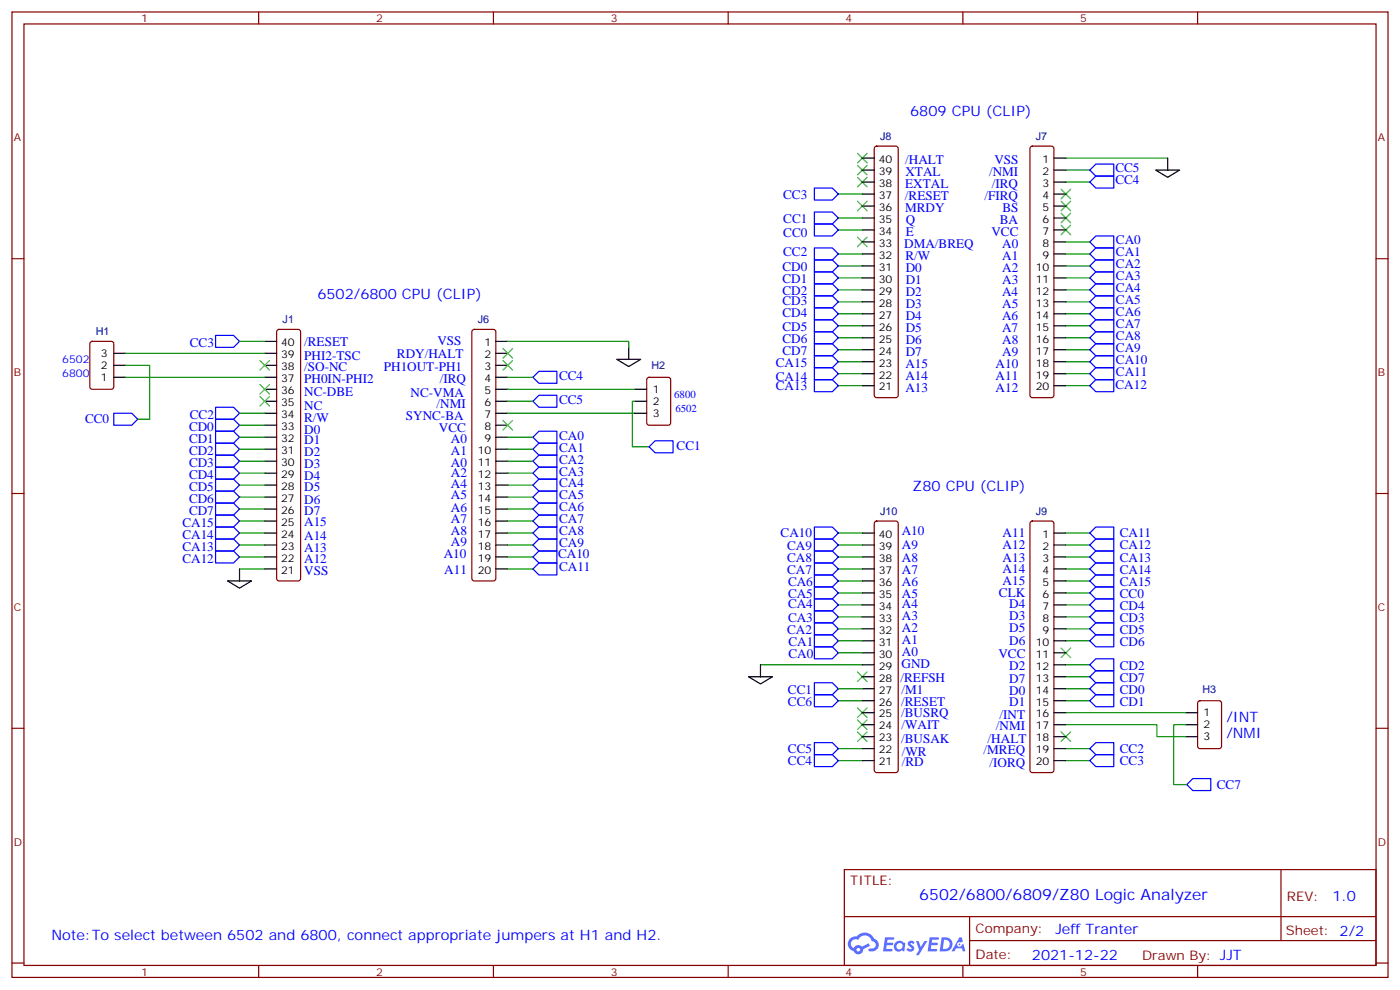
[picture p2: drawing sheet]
<svg xmlns="http://www.w3.org/2000/svg" width="412mm" height="292mm" viewBox="0 0 412 292" stroke-linecap="round" stroke-linejoin="round" font-family="sans-serif">
<g fill="none" stroke="#870000" stroke-width=".35">
<path d="M3.5 3.5h405.4v284.4h-405.4zM7.1 7.1h398.2v277.2h-398.2zM76.2 3.5v3.6M145.3 3.5v3.6M214.5 3.5v3.6M283.6 3.5v3.6M352.8 3.5v3.6M3.5 76.2h3.6M405.3 76.2h3.6M3.5 145.3h3.6M405.3 145.3h3.6M3.5 214.5h3.6"/>
<path d="M405.3 214.5h3.6M248.7 256.1h156.6v28.2h-156.6zM377.3 256.1v20.9M248.7 270h156.5M285.6 277h119.6M285.6 270v14.1M3.5 283.6h3.6M76.2 284.3v3.6M145.3 284.3v3.6M214.5 284.3v3.6M283.6 284.3v3.6M352.8 284.3v3.6"/>
<path d="M405.3 283.6h3.6"/>
</g>
<g fill="#5487ff">
<path d="M267.7 277.3a1.22 1.22 0 0 1 1.7 .3l-.4 .5a.47 .47 0 0 0-.3-.4 .47 .47 0 0 0-.5 .2l.1 .3a1.14 1.14 0 0 1 .8 1.7 1.14 1.14 0 0 1-1.9 0l-.2-.2 .5-.5 .7 .4a.29 .29 0 0 0 .3-.3 .29 .29 0 0 0-.2-.3 1.04 1.04 0 0 1-.6-1.7z"/>
<path d="M260.7 276h2.4l.3 .2-.2 .5-1.8 .1-.1 .8h1.5l.3 .4-.3 .4h-1.6l-.2 1.1h1.7l.2 .3-.2 .3-2.6 .1z"/>
<path d="M273.8 276h2.4l.3 .2-.1 .5-1.8 .1-.2 .8h1.6l.3 .4-.4 .4h-1.6l-.1 1.1h1.7l.2 .3-.2 .3-2.6 .1z"/>
<path d="M282.6 276.1h.7l.3 1.2-.6 .3a.69 .69 0 0 0-1 .3 .69 .69 0 0 0 .4 1 .69 .69 0 0 0 .9-.7l.5-.2 .6 2.2h-.8l-.2-.9h-1.8l-.5 .9h-.8z"/>
<path d="M269.8 277.1h.8l.6 1.8 1.1-1.8h.9l-2.6 4.2h-.8l.9-1.5z"/>
<path d="M277.4 276.1l-.6 4.1h1.3a2.11 2.11 0 0 0 2.5-2.1 2.11 2.11 0 0 0-2.5-2zM278.1 276.8a1.39 1.39 0 0 1 1.7 1.4 1.39 1.39 0 0 1-1.8 1.3h-.3z"/>
<path d="M263.7 277.7a1.54 1.54 0 0 0-.1 2.1 1.54 1.54 0 0 0 2.2 .2l.6 .2 .3-2.3-.2-.2-.4-.1a1.49 1.49 0 0 0-2.4 .1zM264 278.7a.94 .94 0 0 1 1.8 0 .94 .94 0 0 1-1.8 0z"/>
<path d="M250.4 276.4a2.18 2.18 0 0 0 1.1 3.7 1.44 1.44 0 0 0 1.6 1 1.44 1.44 0 0 0 1.2-1.5l2-1-.5-.8-1.9 1a1.47 1.47 0 0 0-2.4 .4 1.39 1.39 0 0 1-.7-1.9 1.39 1.39 0 0 1 2-.5 2.12 2.12 0 0 1 2.2-1.3 2.12 2.12 0 0 1 1.9 1.7 1.14 1.14 0 0 1 1.1 1.4 1.14 1.14 0 0 1-1.7 .8 .43 .43 0 0 0-.5 .3 .43 .43 0 0 0 .4 .5 1.98 1.98 0 0 0 2.5-1.2 1.98 1.98 0 0 0-1.2-2.5 3.1 3.1 0 0 0-5.3-.7l-.9 .1zM252.3 279.7a.55 .55 0 0 1 1.1 0 .55 .55 0 0 1-1.1 0z"/>
<circle cx="282.6" cy="278.1" r=".26"/>
</g>
<path d="M257.8 43.2l.4-.2h5.7l.5 .2 .2 .5v72.7l-.3 .5-.4 .2h-5.7l-.5-.2-.2-.5v-72.7zM303.6 43.2l.5-.2h5.6l.5 .2 .2 .5v72.7l-.2 .5-.5 .2h-5.6l-.5-.2-.2-.5v-72.7zM81.7 97.2l.5-.2h5.6l.5 .2 .2 .5v72.7l-.2 .5-.5 .2h-5.6l-.5-.2-.2-.5v-72.7zM139.2 97.2l.5-.2h5.6l.5 .2 .2 .5v72.7l-.2 .5-.5 .2h-5.6l-.5-.2-.2-.5v-72.7zM26.7 100.7l.5-.2h5.6l.7 .5v12.9l-.4 .7-5.9 .1-.7-.5v-13zM190.7 111.3l.5-.2h5.6l.7 .5 .1 12.9-.5 .7h-5.9l-.6-.4-.1-13zM257.8 153.7l.4-.2h5.7l.5 .2 .2 .5v72.6l-.3 .5-.4 .2h-5.7l-.5-.2-.2-.5v-72.6zM303.6 153.7l.5-.2h5.6l.5 .2 .2 .5v72.6l-.2 .5-.5 .2h-5.6l-.5-.2-.2-.5v-72.6zM353 206.6l.5-.2h5.6l.7 .4v13l-.4 .6-5.9 .1-.7-.5v-12.9z" fill="none" stroke="#870000" stroke-width=".35"/>
<g fill="none" stroke="#000" stroke-width=".35">
<path d="M254 57.2h3.5M254 53.6h3.5M254 50.1h3.5M254 46.6h3.5M310.4 57.2h3.6M310.4 53.6h3.6M310.4 50.1h3.6M310.4 46.6h3.6M340.4 50.1h7.1l-3.5 2.1zM344 46.6v3.5M254 78.3h3.5M254 74.8h3.5"/>
<path d="M254 71.3h3.5M254 67.7h3.5M254 64.2h3.5M254 60.7h3.5M310.4 78.3h3.6M310.4 74.8h3.6M310.4 71.3h3.6M310.4 67.7h3.6M310.4 64.2h3.6M310.4 60.7h3.6M254 99.5h3.5M254 96h3.5"/>
<path d="M254 92.4h3.5M254 88.9h3.5M254 85.4h3.5M254 81.8h3.5M310.4 99.5h3.6M310.4 96h3.6M310.4 92.4h3.6M310.4 88.9h3.6M310.4 85.4h3.6M310.4 81.8h3.6M33.5 104.1h3.5M33.5 107.6h3.5"/>
<path d="M33.5 111.1h3.5M78 100.5h3.5M78 104.1h3.5M78 107.6h3.5M78 111.1h3.5M78 114.7h3.5M78 118.2h3.5M146 100.5h3.6M146 104.1h3.6M146 107.6h3.6M146 111.1h3.6M146 114.7h3.6"/>
<path d="M146 118.2h3.6M181.7 105.8h7l-3.5 2.2zM185.2 102.3v3.5M187 114.7h3.5M187 118.2h3.5M254 113.6h3.5M254 110.1h3.5M254 106.5h3.5M254 103h3.5M310.4 113.6h3.6M310.4 110.1h3.6M310.4 106.5h3.6"/>
<path d="M310.4 103h3.6M78 121.7h3.5M78 125.2h3.5M78 128.8h3.5M78 132.3h3.5M78 135.8h3.5M78 139.3h3.5M146 121.7h3.6M146 125.2h3.6M146 128.8h3.6M146 132.3h3.6M146 135.8h3.6"/>
<path d="M146 139.3h3.6M187 121.7h3.5M78 142.9h3.5M78 146.4h3.5M78 149.9h3.5M78 153.5h3.5M78 157h3.5M146 142.9h3.6M146 146.4h3.6M146 149.9h3.6M146 153.5h3.6M146 157h3.6"/>
<path d="M254 157h3.5M310.4 157h3.6M67 171.1h7.1l-3.5 2.1zM70.6 167.6v3.5M78 160.5h3.5M78 164h3.5M78 167.6h3.5M146 160.5h3.6M146 164h3.6M146 167.6h3.6M254 160.5h3.5M254 164h3.5"/>
<path d="M254 167.6h3.5M254 178.2h3.5M254 174.6h3.5M254 171.1h3.5M310.4 160.5h3.6M310.4 164h3.6M310.4 167.6h3.6M310.4 178.2h3.6M310.4 174.6h3.6M310.4 171.1h3.6M220.5 199.3h7l-3.5 2.1zM224 195.8v3.5"/>
<path d="M254 199.3h3.5M254 195.8h3.5M254 192.3h3.5M254 188.7h3.5M254 185.2h3.5M254 181.7h3.5M310.4 199.3h3.6M310.4 195.8h3.6M310.4 192.3h3.6M310.4 188.7h3.6M310.4 185.2h3.6M310.4 181.7h3.6"/>
<path d="M254 217h3.5M254 213.4h3.5M254 209.9h3.5M254 206.4h3.5M254 202.8h3.5M310.4 217h3.6M310.4 213.4h3.6M310.4 209.9h3.6M310.4 206.4h3.6M310.4 202.8h3.6M349.2 217h3.6M349.2 213.4h3.6"/>
<path d="M349.2 209.9h3.6M254 224h3.5M254 220.5h3.5M310.4 224h3.6M310.4 220.5h3.6"/>
</g>
<g fill="none" stroke="#00f" stroke-width=".35">
<path d="M239.9 55.4h5.3l1.7 1.8-1.7 1.7h-5.3zM321 53.6l1.8-1.7h5.3v3.5h-5.3zM322.8 48.3h5.3v3.6h-5.3l-1.8-1.8zM239.9 73h5.3l1.7 1.8-1.7 1.8h-5.3zM239.9 62.4h5.3l1.7 1.8-1.7 1.8h-5.3zM239.9 66h5.3l1.7 1.7-1.7 1.8h-5.3zM239.9 76.6h5.3l1.7 1.7-1.7 1.8h-5.3zM321 78.3l1.8-1.7h5.3v3.5h-5.3zM321 71.3l1.8-1.8h5.3v3.5h-5.3zM322.8 73h5.3v3.6h-5.3l-1.8-1.8zM63.5 98.8h5.3l1.8 1.7-1.8 1.8h-5.3zM239.9 97.7h5.3l1.7 1.8-1.7 1.7h-5.3z"/>
<path d="M239.9 94.2h5.3l1.7 1.8-1.7 1.7h-5.3zM239.9 90.7h5.3l1.7 1.7-1.7 1.8h-5.3zM239.9 87.1h5.3l1.7 1.8-1.7 1.8h-5.3zM239.9 83.6h5.3l1.7 1.8-1.7 1.7h-5.3zM239.9 80.1h5.3l1.7 1.7-1.7 1.8h-5.3zM321 92.4l1.8-1.7h5.3v3.5h-5.3zM321 85.4l1.8-1.8h5.3v3.5h-5.3zM322.8 97.7h5.3v3.5h-5.3l-1.8-1.7zM322.8 94.2h5.3v3.5h-5.3l-1.8-1.7zM322.8 87.1h5.3v3.6h-5.3l-1.8-1.8zM322.8 80.1h5.3v3.5h-5.3l-1.8-1.8zM63.5 119.9h5.3l1.8 1.8-1.8 1.8h-5.3z"/>
<path d="M157 111.1l1.7-1.7h5.3v3.5h-5.3zM157 118.2l1.7-1.8h5.3v3.5h-5.3zM239.9 104.8h5.3l1.7 1.7-1.7 1.8h-5.3zM239.9 108.3h5.3l1.7 1.8-1.7 1.7h-5.3zM239.9 111.8h5.3l1.7 1.8-1.7 1.8h-5.3zM239.9 101.2h5.3l1.7 1.8-1.7 1.8h-5.3zM321 110.1l1.8-1.8h5.3v3.5h-5.3zM321 103l1.8-1.8h5.3v3.6h-5.3zM322.8 111.8h5.3v3.6h-5.3l-1.8-1.8zM322.8 104.8h5.3v3.5h-5.3l-1.8-1.8zM33.5 121.7h5.3l1.8 1.8-1.8 1.7h-5.3zM63.5 123.5h5.3l1.8 1.7-1.8 1.8h-5.3z"/>
<path d="M63.5 127h5.3l1.8 1.8-1.8 1.7h-5.3zM63.5 130.5h5.3l1.8 1.8-1.8 1.8h-5.3zM63.5 134.1h5.3l1.8 1.7-1.8 1.8h-5.3zM63.5 137.6h5.3l1.8 1.7-1.8 1.8h-5.3zM157 128.8l1.7-1.8h5.3v3.5h-5.3zM157 135.8l1.7-1.7h5.3v3.5h-5.3zM157 139.3l1.7-1.7h5.3v3.5h-5.3zM158.7 130.5h5.3v3.6h-5.3l-1.7-1.8zM191.2 131.6l1.8-1.8h5.3v3.5h-5.3zM63.5 141.1h5.3l1.8 1.8-1.8 1.7h-5.3zM63.5 144.6h5.3l1.8 1.8-1.8 1.8h-5.3zM63.5 148.2h5.3l1.8 1.7-1.8 1.8h-5.3z"/>
<path d="M63.5 158.8h5.3l1.8 1.7-1.8 1.8h-5.3zM63.5 155.2h5.3l1.8 1.8-1.8 1.8h-5.3zM63.5 151.7h5.3l1.8 1.8-1.8 1.7h-5.3zM157 142.9l1.7-1.8h5.3v3.5h-5.3zM157 146.4l1.7-1.8h5.3v3.6h-5.3zM157 149.9l1.7-1.7h5.3v3.5h-5.3zM157 153.5l1.7-1.8h5.3v3.5h-5.3zM157 157l1.7-1.8h5.3v3.6h-5.3zM239.9 158.8h5.3l1.7 1.7-1.7 1.8h-5.3zM239.9 155.2h5.3l1.7 1.8-1.7 1.8h-5.3zM322.8 155.2h5.3v3.6h-5.3l-1.8-1.8zM63.5 162.3h5.3l1.8 1.7-1.8 1.8h-5.3z"/>
<path d="M157 160.5l1.7-1.7h5.3v3.5h-5.3zM157 167.6l1.7-1.8h5.3v3.5h-5.3zM158.7 162.3h5.3v3.5h-5.3l-1.7-1.8zM239.9 179.9h5.3l1.7 1.8-1.7 1.7h-5.3zM239.9 169.3h5.3l1.7 1.8-1.7 1.8h-5.3zM239.9 162.3h5.3l1.7 1.7-1.7 1.8h-5.3zM239.9 172.9h5.3l1.7 1.7-1.7 1.8h-5.3zM239.9 165.8h5.3l1.7 1.8-1.7 1.7h-5.3zM239.9 176.4h5.3l1.7 1.8-1.7 1.7h-5.3zM321 178.2l1.8-1.8h5.3v3.5h-5.3zM321 171.1l1.8-1.8h5.3v3.6h-5.3zM321 160.5l1.8-1.7h5.3v3.5h-5.3z"/>
<path d="M322.8 172.9h5.3v3.5h-5.3l-1.8-1.8zM322.8 165.8h5.3v3.5h-5.3l-1.8-1.7zM322.8 162.3h5.3v3.5h-5.3l-1.8-1.8zM239.9 183.4h5.3l1.7 1.8-1.7 1.8h-5.3zM239.9 190.5h5.3l1.7 1.8-1.7 1.7h-5.3zM239.9 187h5.3l1.7 1.7-1.7 1.8h-5.3zM321 199.3l1.8-1.7h5.3v3.5h-5.3zM321 185.2l1.8-1.8h5.3v3.6h-5.3zM321 181.7l1.8-1.8h5.3v3.5h-5.3zM322.8 194h5.3v3.6h-5.3l-1.8-1.8zM322.8 187h5.3v3.5h-5.3l-1.8-1.8zM239.9 218.7h5.3l1.7 1.8-1.7 1.7h-5.3z"/>
<path d="M239.9 204.6h5.3l1.7 1.8-1.7 1.7h-5.3zM239.9 201.1h5.3l1.7 1.7-1.7 1.8h-5.3zM321 202.8l1.8-1.7h5.3v3.5h-5.3zM322.8 204.6h5.3v3.5h-5.3l-1.8-1.7zM239.9 222.2h5.3l1.7 1.8-1.7 1.8h-5.3zM321 220.5l1.8-1.8h5.3v3.5h-5.3zM321 224l1.8-1.8h5.3v3.6h-5.3zM349.6 231.1l1.8-1.8h5.3v3.5h-5.3z"/>
</g>
<g fill="none" stroke="#008700" stroke-width=".35">
<path d="M246.9 57.2h7.1M314 46.6h30M314 53.6h7M314 50.1h7M246.9 78.3h7.1M246.9 74.8h7.1M246.9 67.7h7.1M246.9 64.2h7.1M314 78.3h7M314 74.8h7M314 71.3h7M246.9 96h7.1"/>
<path d="M246.9 99.5h7.1M246.9 92.4h7.1M246.9 88.9h7.1M246.9 85.4h7.1M246.9 81.8h7.1M314 96h7M314 99.5h7M314 92.4h7M314 88.9h7M314 85.4h7M314 81.8h7M37 107.6h7.1v15.9h-3.5"/>
<path d="M37 104.1h41M37 111.1h41M70.6 100.5h7.4M149.6 111.1h7.4M149.6 100.5h35.6v1.8M149.6 114.7h37.4M149.6 118.2h7.4M187 118.2h-.7v13.4h4.9M246.9 103h7.1M246.9 106.5h7.1M246.9 110.1h7.1M246.9 113.6h7.1"/>
<path d="M314 103h7M314 106.5h7M314 110.1h7M314 113.6h7M70.6 121.7h7.4M70.6 125.2h7.4M70.6 128.8h7.4M70.6 132.3h7.4M70.6 135.8h7.4M70.6 139.3h7.4M149.6 121.7h37.4M149.6 128.8h7.4"/>
<path d="M149.6 132.3h7.4M149.6 135.8h7.4M149.6 139.3h7.4M70.6 157h7.4M70.6 142.9h7.4M70.6 146.4h7.4M70.6 149.9h7.4M70.6 153.5h7.4M149.6 157h7.4M149.6 142.9h7.4M149.6 146.4h7.4M149.6 149.9h7.4"/>
<path d="M149.6 153.5h7.4M246.9 157h7.1M314 157h7M70.6 167.6h7.4M70.6 160.5h7.4M70.6 164h7.4M149.6 167.6h7.4M149.6 160.5h7.4M149.6 164h7.4M246.9 178.2h7.1M246.9 174.6h7.1M246.9 171.1h7.1"/>
<path d="M246.9 167.6h7.1M246.9 160.5h7.1M246.9 164h7.1M314 178.2h7M314 174.6h7M314 171.1h7M314 167.6h7M314 160.5h7M314 164h7M224 195.8h30M246.9 188.7h7.1M246.9 185.2h7.1"/>
<path d="M246.9 181.7h7.1M246.9 192.3h7.1M314 199.3h7M314 195.8h7M314 188.7h7M314 185.2h7M314 181.7h7M246.9 206.4h7.1M246.9 202.8h7.1M314 213.4h26.8v3.6h8.4M314 206.4h7M314 202.8h7"/>
<path d="M314 209.9h35.2M349.2 213.4h-3.5v17.7h3.9M246.9 220.5h7.1M246.9 224h7.1M314 220.5h7M314 224h7"/>
</g>
<g fill="none" stroke="#3c3" stroke-width=".35">
<path d="M252.6 59.3l2.8 2.8M252.6 52.2l2.8 2.8M252.6 48.7l2.8 2.8M252.6 45.2l2.8 2.8M255.4 59.3l-2.8 2.8M255.4 52.2l-2.8 2.8M255.4 48.7l-2.8 2.8M255.4 45.2l-2.8 2.8M312.6 59.3l2.8 2.8M312.6 55.7l2.8 2.9M315.4 59.3l-2.8 2.8M315.4 55.7l-2.8 2.9"/>
<path d="M252.6 69.9l2.8 2.8M255.4 69.9l-2.8 2.8M312.6 66.3l2.8 2.8M312.6 62.8l2.8 2.8M315.4 66.3l-2.8 2.8M315.4 62.8l-2.8 2.8M76.6 116.8l2.8 2.8M76.6 106.2l2.8 2.8M76.6 113.2l2.8 2.9M79.4 116.8l-2.8 2.8M79.4 106.2l-2.8 2.8M79.4 113.2l-2.8 2.9"/>
<path d="M148.2 102.7l2.8 2.8M148.2 106.2l2.8 2.8M151 102.7l-2.8 2.8M151 106.2l-2.8 2.8M148.2 123.8l2.8 2.8M151 123.8l-2.8 2.8M252.6 197.9l2.8 2.8M255.4 197.9l-2.8 2.8M312.6 190.9l2.8 2.8M315.4 190.9l-2.8 2.8M252.6 215.5l2.8 2.9M252.6 212l2.8 2.8"/>
<path d="M252.6 208.5l2.8 2.8M255.4 215.5l-2.8 2.9M255.4 212l-2.8 2.8M255.4 208.5l-2.8 2.8M312.6 215.5l2.8 2.9M315.4 215.5l-2.8 2.9"/>
</g>
<text font-size="4.6" fill="#00f" x="270.8" y="265.1">6502/6800/6809/Z80 Logic Analyzer</text>
<g font-size="4.2" fill="#00f">
<text x="268.1" y="34.2">6809 CPU (CLIP)</text>
<text x="93.5" y="88.2">6502/6800 CPU (CLIP)</text>
<text x="268.8" y="144.6">Z80 CPU (CLIP)</text>
<text x="361.2" y="212.7">/INT</text>
<text x="361.2" y="217.3">/NMI</text>
<text x="392.5" y="265.4">1.0</text>
<text x="310.9" y="274.9">Jeff Tranter</text>
<text x="15.2" y="276.9">Note:To select between 6502 and 6800, connect appropriate jumpers at H1 and H2.</text>
<text x="304" y="282.7">2021-12-22</text>
</g>
<g font-size="3.9" fill="#00f">
<text x="266.6" y="48.3">/HALT</text>
<text x="266.7" y="51.9">XTAL</text>
<text x="291.3" y="51.9">/NMI</text>
<text x="292.9" y="48.3">VSS</text>
<text x="328.6" y="50.8">CC5</text>
<text x="230.7" y="58.6">CC3</text>
<text x="266.6" y="58.9">/RESET</text>
<text x="266.7" y="55.4">EXTAL</text>
<text x="290" y="58.9">/FIRQ</text>
<text x="292.1" y="55.4">/IRQ</text>
<text x="328.6" y="54.3">CC4</text>
<text x="230.7" y="65.6">CC1</text>
<text x="266.6" y="62.4">MRDY</text>
<text x="266.8" y="66">Q</text>
<text x="294.5" y="66">BA</text>
<text x="295.3" y="62.4">BS</text>
<text x="230.7" y="69.9">CC0</text>
<text x="266.9" y="69.5">E</text>
<text x="292" y="69.5">VCC</text>
<text x="328.7" y="72">CA0</text>
<text x="230.7" y="75.5">CC2</text>
<text x="266.4" y="73">DMA/BREQ</text>
<text x="266.7" y="76.6">R/W</text>
<text x="295.2" y="73">A0</text>
<text x="295.2" y="76.6">A1</text>
<text x="328.7" y="75.5">CA1</text>
<text x="230.5" y="83.3">CD1</text>
<text x="230.5" y="79.7">CD0</text>
<text x="266.8" y="80.1">D0</text>
<text x="266.8" y="83.6">D1</text>
<text x="295.2" y="80.1">A2</text>
<text x="295.2" y="83.6">A3</text>
<text x="328.7" y="82.5">CA3</text>
<text x="328.7" y="79">CA2</text>
<text x="230.5" y="90">CD3</text>
<text x="230.5" y="86.8">CD2</text>
<text x="266.8" y="87.1">D2</text>
<text x="295.2" y="87.1">A4</text>
<text x="328.7" y="89.6">CA5</text>
<text x="328.7" y="86.1">CA4</text>
<text x="230.5" y="93.5">CD4</text>
<text x="266.8" y="90.7">D3</text>
<text x="266.8" y="94.2">D4</text>
<text x="295.2" y="94.2">A6</text>
<text x="295.2" y="90.7">A5</text>
<text x="328.7" y="93.1">CA6</text>
<text x="89.6" y="102">/RESET</text>
<text x="128.8" y="101.6">VSS</text>
<text x="230.5" y="100.9">CD6</text>
<text x="230.5" y="97.4">CD5</text>
<text x="266.8" y="97.7">D5</text>
<text x="266.8" y="101.2">D6</text>
<text x="295.2" y="97.7">A7</text>
<text x="295.2" y="101.2">A8</text>
<text x="328.7" y="100.2">CA8</text>
<text x="328.7" y="96.7">CA7</text>
<text x="55.9" y="102.3">CC3</text>
<text x="89.6" y="106">PHI2-TSC</text>
<text x="116.9" y="105.5">RDY/HALT</text>
<text x="228.5" y="108">CA15</text>
<text x="230.5" y="104.4">CD7</text>
<text x="266.8" y="104.8">D7</text>
<text x="295.2" y="104.8">A9</text>
<text x="328.7" y="107.2">CA10</text>
<text x="328.7" y="103.7">CA9</text>
<text x="89.6" y="109.4">/SO-NC</text>
<text x="89.6" y="112.9">PH0IN-PHI2</text>
<text x="113.1" y="109.2">PH1OUT-PH1</text>
<text x="129.5" y="112.9">/IRQ</text>
<text x="164.7" y="111.8">CC4</text>
<text x="228.5" y="112.2">CA14</text>
<text x="266.7" y="108.3">A15</text>
<text x="266.7" y="111.8">A14</text>
<text x="293.3" y="108.3">A10</text>
<text x="293.3" y="111.8">A11</text>
<text x="328.7" y="110.8">CA11</text>
<text x="89.6" y="116.8">NC-DBE</text>
<text x="121" y="116.9">NC-VMA</text>
<text x="164.7" y="118.9">CC5</text>
<text x="228.5" y="115">CA13</text>
<text x="266.7" y="115.4">A13</text>
<text x="293.3" y="115.4">A12</text>
<text x="328.6" y="114.4">CA12</text>
<text x="25" y="124.5">CC0</text>
<text x="55.9" y="123.5">CC2</text>
<text x="89.6" y="120.7">NC</text>
<text x="89.6" y="124.4">R/W</text>
<text x="119.5" y="123.8">SYNC-BA</text>
<text x="128.6" y="120.3">/NMI</text>
<text x="55.7" y="127">CD0</text>
<text x="55.7" y="130.5">CD1</text>
<text x="89.6" y="127.9">D0</text>
<text x="89.6" y="130.9">D1</text>
<text x="129.3" y="127.4">VCC</text>
<text x="132.8" y="130.5">A0</text>
<text x="164.7" y="129.5">CA0</text>
<text x="55.7" y="134.1">CD2</text>
<text x="55.7" y="137.6">CD3</text>
<text x="89.6" y="134.4">D2</text>
<text x="89.6" y="137.8">D3</text>
<text x="132.8" y="134.1">A1</text>
<text x="132.8" y="137.6">A0</text>
<text x="164.7" y="133">CA1</text>
<text x="164.7" y="136.5">CA2</text>
<text x="199.3" y="132.6">CC1</text>
<text x="55.7" y="141.1">CD4</text>
<text x="89.6" y="141.3">D4</text>
<text x="132.8" y="140.6">A2</text>
<text x="132.8" y="143.8">A4</text>
<text x="164.7" y="140">CA3</text>
<text x="164.7" y="143.6">CA4</text>
<text x="55.7" y="144.6">CD5</text>
<text x="55.7" y="148.2">CD6</text>
<text x="89.6" y="144.5">D5</text>
<text x="89.6" y="148.5">D6</text>
<text x="132.8" y="147.1">A5</text>
<text x="164.7" y="147.1">CA5</text>
<text x="53.7" y="155.2">CA15</text>
<text x="55.7" y="151.7">CD7</text>
<text x="89.6" y="151.7">D7</text>
<text x="89.6" y="155">A15</text>
<text x="132.8" y="150.8">A6</text>
<text x="132.8" y="154.2">A7</text>
<text x="164.7" y="150.6">CA6</text>
<text x="164.7" y="154.2">CA7</text>
<text x="53.7" y="158.8">CA14</text>
<text x="89.6" y="159.1">A14</text>
<text x="132.8" y="157.5">A8</text>
<text x="132.8" y="160.7">A9</text>
<text x="164.7" y="157.7">CA8</text>
<text x="164.7" y="161.2">CA9</text>
<text x="229.9" y="158">CA10</text>
<text x="231.9" y="161.9">CA9</text>
<text x="265.6" y="157.7">A10</text>
<text x="265.7" y="161.6">A9</text>
<text x="295.3" y="158">A11</text>
<text x="295.3" y="161.6">A12</text>
<text x="329.8" y="158">CA11</text>
<text x="329.8" y="161.6">CA12</text>
<text x="53.7" y="165.8">CA12</text>
<text x="53.7" y="162.3">CA13</text>
<text x="89.6" y="162.5">A13</text>
<text x="89.6" y="165.8">A12</text>
<text x="130.7" y="164.2">A10</text>
<text x="164.4" y="164.4">CA10</text>
<text x="231.9" y="165.5">CA8</text>
<text x="265.7" y="165.5">A8</text>
<text x="295.3" y="165.5">A13</text>
<text x="329.8" y="165.5">CA13</text>
<text x="89.6" y="169.3">VSS</text>
<text x="130.9" y="169">A11</text>
<text x="164.7" y="168.3">CA11</text>
<text x="231.9" y="169">CA7</text>
<text x="232.1" y="172.5">CA6</text>
<text x="265.7" y="169">A7</text>
<text x="265.7" y="172.5">A6</text>
<text x="295.3" y="168.6">A14</text>
<text x="295.3" y="172.2">A15</text>
<text x="329.8" y="172.5">CA15</text>
<text x="329.8" y="169">CA14</text>
<text x="232.1" y="176">CA5</text>
<text x="232.1" y="179.2">CA4</text>
<text x="265.7" y="176">A5</text>
<text x="265.7" y="179.2">A4</text>
<text x="294.3" y="175.7">CLK</text>
<text x="297.3" y="179.2">D4</text>
<text x="329.8" y="179.6">CD4</text>
<text x="329.8" y="176">CC0</text>
<text x="232.1" y="183.1">CA3</text>
<text x="265.7" y="182.7">A3</text>
<text x="297.3" y="182.7">D3</text>
<text x="329.8" y="183.1">CD3</text>
<text x="231.9" y="186.6">CA2</text>
<text x="232.2" y="190.1">CA1</text>
<text x="265.7" y="186.3">A2</text>
<text x="265.7" y="189.8">A1</text>
<text x="297.3" y="186.3">D5</text>
<text x="297.3" y="190">D6</text>
<text x="329.8" y="190.1">CD6</text>
<text x="329.8" y="186.6">CD5</text>
<text x="232.2" y="193.7">CA0</text>
<text x="265.6" y="196.8">GND</text>
<text x="265.7" y="193.3">A0</text>
<text x="294.1" y="193.7">VCC</text>
<text x="297.3" y="197.3">D2</text>
<text x="329.8" y="197.2">CD2</text>
<text x="265.3" y="200.7">/REFSH</text>
<text x="297.3" y="201.1">D7</text>
<text x="329.8" y="200.7">CD7</text>
<text x="232.1" y="207.8">CC6</text>
<text x="232.1" y="204.3">CC1</text>
<text x="265.5" y="207.8">/RESET</text>
<text x="265.5" y="204.3">/M1</text>
<text x="297.3" y="204.6">D0</text>
<text x="297.3" y="208">D1</text>
<text x="329.8" y="207.8">CD1</text>
<text x="329.8" y="204.3">CD0</text>
<text x="265.5" y="211.3">/BUSRQ</text>
<text x="265.5" y="214.8">/WAIT</text>
<text x="293.4" y="215.1">/NMI</text>
<text x="294.4" y="211.7">/INT</text>
<text x="232.1" y="221.9">CC5</text>
<text x="265.4" y="218.7">/BUSAK</text>
<text x="290.9" y="218.7">/HALT</text>
<text x="329.8" y="221.9">CC2</text>
<text x="232.1" y="225.4">CC4</text>
<text x="265.6" y="222.6">/WR</text>
<text x="265.6" y="225.6">/RD</text>
<text x="289.7" y="222.1">/MREQ</text>
<text x="291.5" y="225.8">/IORQ</text>
<text x="329.8" y="225.4">CC3</text>
<text x="358.4" y="232.5">CC7</text>
</g>
<g font-size="3.9" fill="#800">
<text x="250.5" y="260.7">TITLE:</text>
<text x="379.1" y="265.4">REV:</text>
<text x="287.4" y="274.9">Company:</text>
<text x="378.7" y="275.5">Sheet: 2/2</text>
<text x="287.4" y="282.6">Date:</text>
<text x="336.4" y="282.7">Drawn By: JJT</text>
</g>
<g font-size="3.2" fill="#800">
<text x="41.6" y="6.5">1</text>
<text x="110.8" y="6.5">2</text>
<text x="179.9" y="6.5">3</text>
<text x="249.1" y="6.5">4</text>
<text x="318.2" y="6.5">5</text>
<text x="4.1" y="41.6">A</text>
<text x="405.9" y="41.6">A</text>
<text x="4.1" y="110.8">B</text>
<text x="405.9" y="110.8">B</text>
<text x="4.1" y="179.9">C</text>
<text x="405.9" y="179.9">C</text>
<text x="4.1" y="249.1">D</text>
<text x="405.9" y="249.1">D</text>
<text x="41.6" y="287.3">1</text>
<text x="110.8" y="287.3">2</text>
<text x="179.9" y="287.3">3</text>
<text x="249.1" y="287.3">4</text>
<text x="318.2" y="287.3">5</text>
</g>
<g font-size="3.2" fill="#000080">
<text x="259.3" y="41.3">J8</text>
<text x="305.2" y="41.3">J7</text>
<text x="83.3" y="95.2">J1</text>
<text x="140.8" y="95.2">J6</text>
<text x="28.2" y="98.8">H1</text>
<text x="191.9" y="108.7">H2</text>
<text x="259.3" y="151.7">J10</text>
<text x="305.2" y="151.7">J9</text>
<text x="354.2" y="204">H3</text>
</g>
<g font-size="3.2">
<text x="258.8" y="48">40</text>
<text x="307.1" y="48">1</text>
<text x="258.8" y="51.5">39</text>
<text x="307.1" y="51.5">2</text>
<text x="258.8" y="55">38</text>
<text x="258.8" y="58.6">37</text>
<text x="307.1" y="58.6">4</text>
<text x="307.1" y="55">3</text>
<text x="258.8" y="62.1">36</text>
<text x="258.8" y="65.6">35</text>
<text x="307.1" y="65.6">6</text>
<text x="307.1" y="62.1">5</text>
<text x="258.8" y="69.1">34</text>
<text x="307.1" y="69.1">7</text>
<text x="258.8" y="72.7">33</text>
<text x="258.8" y="76.2">32</text>
<text x="307.1" y="76.2">9</text>
<text x="307.1" y="72.7">8</text>
<text x="258.8" y="79.7">31</text>
<text x="258.8" y="83.3">30</text>
<text x="305.1" y="83.3">11</text>
<text x="305.1" y="79.7">10</text>
<text x="258.8" y="86.8">29</text>
<text x="305.1" y="86.8">12</text>
<text x="258.8" y="90.3">28</text>
<text x="258.8" y="93.8">27</text>
<text x="305.1" y="93.8">14</text>
<text x="305.1" y="90.3">13</text>
<text x="82.8" y="102">40</text>
<text x="142.7" y="102">1</text>
<text x="258.8" y="97.4">26</text>
<text x="258.8" y="100.9">25</text>
<text x="305.1" y="100.9">16</text>
<text x="305.1" y="97.4">15</text>
<text x="29.7" y="105.1">3</text>
<text x="82.8" y="105.5">39</text>
<text x="142.7" y="105.5">2</text>
<text x="258.8" y="104.4">24</text>
<text x="258.8" y="108">23</text>
<text x="305.1" y="108">18</text>
<text x="305.1" y="104.4">17</text>
<text x="29.7" y="112.2">1</text>
<text x="29.7" y="108.7">2</text>
<text x="82.8" y="109">38</text>
<text x="82.8" y="112.5">37</text>
<text x="142.7" y="112.5">4</text>
<text x="142.7" y="109">3</text>
<text x="258.8" y="111.5">22</text>
<text x="305.1" y="111.5">19</text>
<text x="82.8" y="116.1">36</text>
<text x="82.8" y="119.6">35</text>
<text x="142.7" y="119.6">6</text>
<text x="142.7" y="116.1">5</text>
<text x="192.3" y="115.7">1</text>
<text x="192.3" y="119.2">2</text>
<text x="258.8" y="115">21</text>
<text x="305.1" y="115">20</text>
<text x="82.8" y="123.1">34</text>
<text x="142.7" y="123.1">7</text>
<text x="192.3" y="122.8">3</text>
<text x="82.8" y="126.6">33</text>
<text x="82.8" y="130.2">32</text>
<text x="142.7" y="130.2">9</text>
<text x="142.7" y="126.6">8</text>
<text x="82.8" y="133.7">31</text>
<text x="82.8" y="137.2">30</text>
<text x="140.7" y="137.2">11</text>
<text x="140.7" y="133.7">10</text>
<text x="82.8" y="140.8">29</text>
<text x="140.7" y="140.8">12</text>
<text x="82.8" y="144.3">28</text>
<text x="82.8" y="147.8">27</text>
<text x="140.7" y="147.8">14</text>
<text x="140.7" y="144.3">13</text>
<text x="82.8" y="151.3">26</text>
<text x="82.8" y="154.9">25</text>
<text x="140.7" y="154.9">16</text>
<text x="140.7" y="151.3">15</text>
<text x="82.8" y="158.4">24</text>
<text x="82.8" y="161.9">23</text>
<text x="140.7" y="161.9">18</text>
<text x="140.7" y="158.4">17</text>
<text x="258.8" y="158.4">40</text>
<text x="258.8" y="161.9">39</text>
<text x="307.1" y="161.9">2</text>
<text x="307.1" y="158.4">1</text>
<text x="82.8" y="165.5">22</text>
<text x="140.7" y="165.5">19</text>
<text x="258.8" y="165.5">38</text>
<text x="307.1" y="165.5">3</text>
<text x="82.8" y="169">21</text>
<text x="140.7" y="169">20</text>
<text x="258.8" y="169">37</text>
<text x="258.8" y="172.5">36</text>
<text x="307.1" y="172.5">5</text>
<text x="307.1" y="169">4</text>
<text x="258.8" y="176">35</text>
<text x="258.8" y="179.6">34</text>
<text x="307.1" y="179.6">7</text>
<text x="307.1" y="176">6</text>
<text x="258.8" y="183.1">33</text>
<text x="307.1" y="183.1">8</text>
<text x="258.8" y="186.6">32</text>
<text x="258.8" y="190.1">31</text>
<text x="305.1" y="190.1">10</text>
<text x="307.1" y="186.6">9</text>
<text x="258.8" y="193.7">30</text>
<text x="258.8" y="197.2">29</text>
<text x="305.1" y="197.2">12</text>
<text x="305.1" y="193.7">11</text>
<text x="258.8" y="200.7">28</text>
<text x="305.1" y="200.7">13</text>
<text x="258.8" y="204.3">27</text>
<text x="258.8" y="207.8">26</text>
<text x="305.1" y="207.8">15</text>
<text x="305.1" y="204.3">14</text>
<text x="258.8" y="211.3">25</text>
<text x="258.8" y="214.8">24</text>
<text x="305.1" y="214.8">17</text>
<text x="305.1" y="211.3">16</text>
<text x="354.5" y="211">1</text>
<text x="354.5" y="214.5">2</text>
<text x="258.8" y="218.4">23</text>
<text x="258.8" y="221.9">22</text>
<text x="305.1" y="221.9">19</text>
<text x="305.1" y="218.4">18</text>
<text x="354.5" y="218">3</text>
<text x="258.8" y="225.4">21</text>
<text x="305.1" y="225.4">20</text>
</g>
<g font-size="3.2" fill="#00f">
<text x="18.3" y="106.9">6502</text>
<text x="18.3" y="111.1">6800</text>
<text x="198.6" y="117.1">6800</text>
<text x="199" y="121.4">6502</text>
</g>
</svg>
